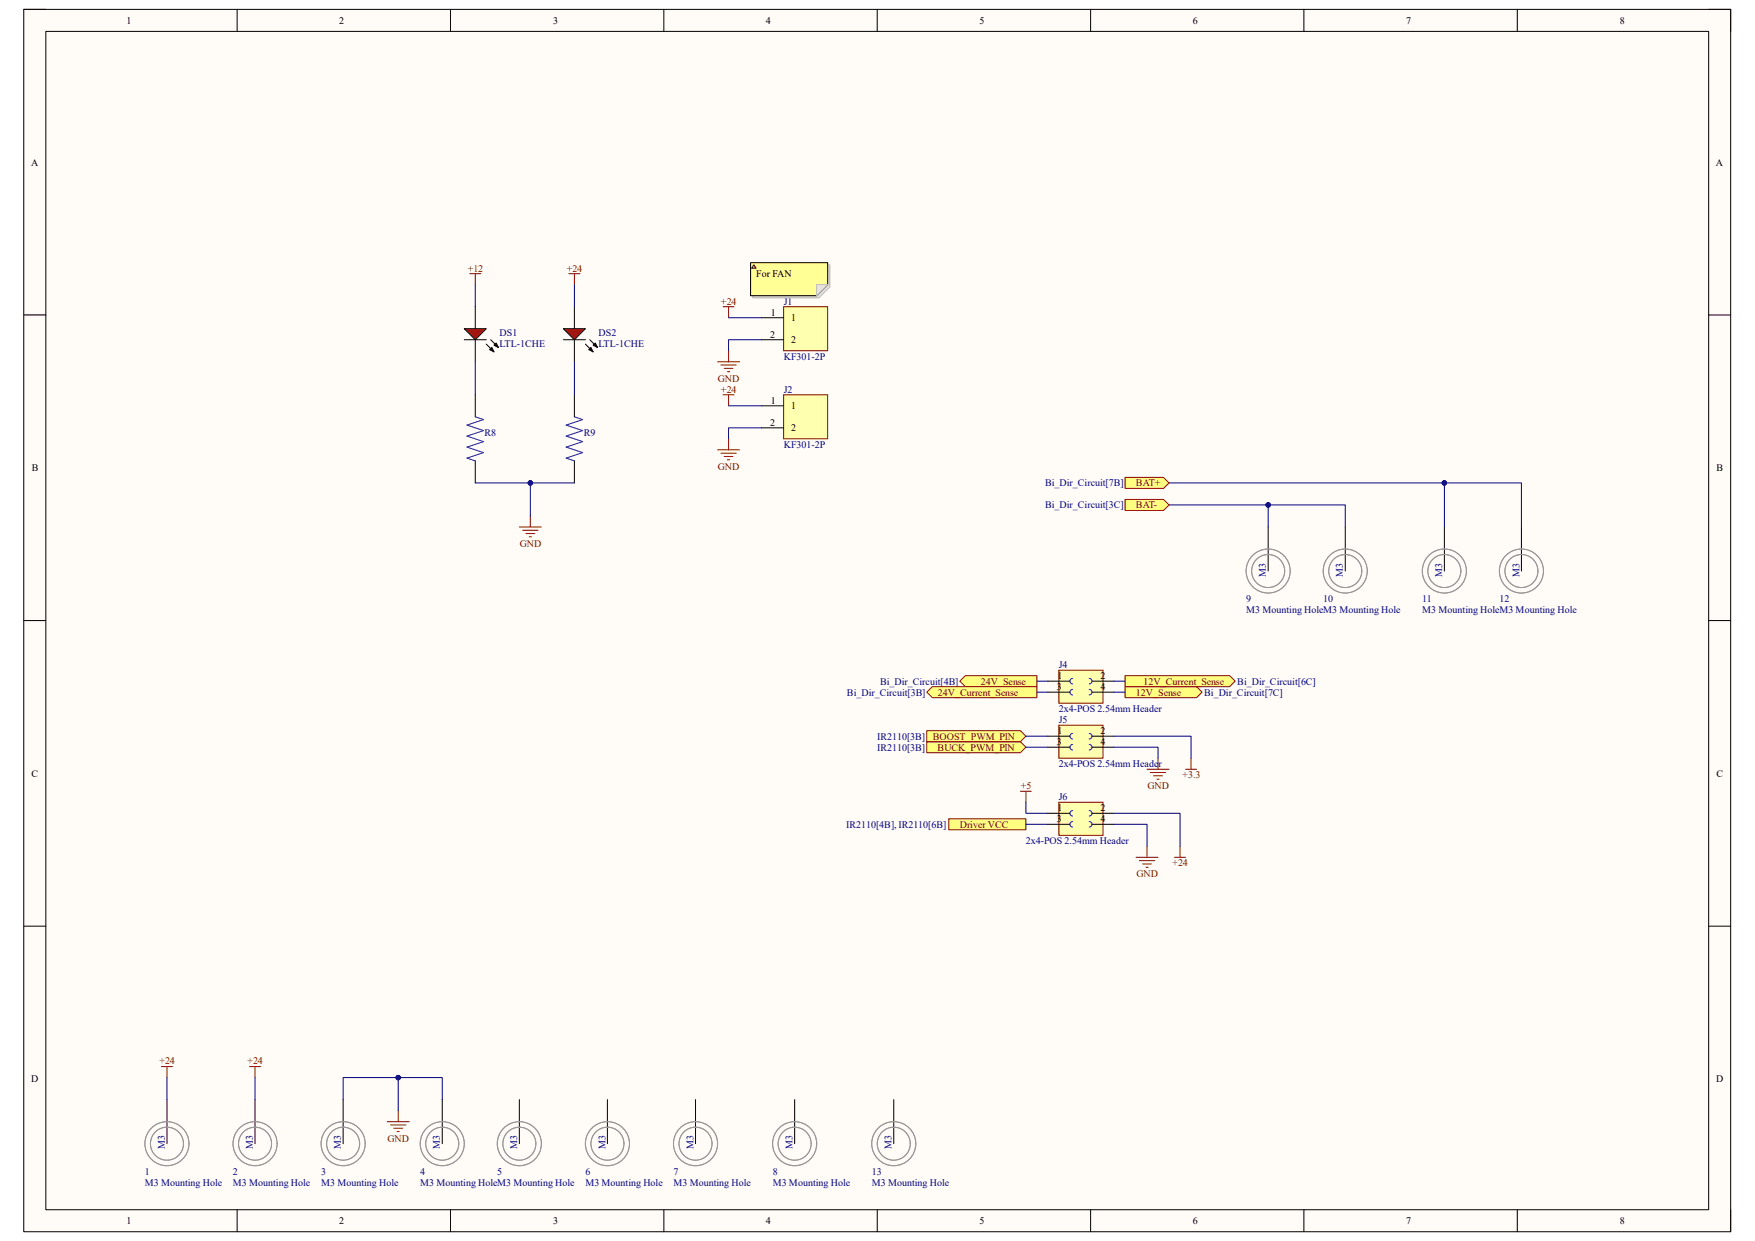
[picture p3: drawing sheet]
<svg xmlns="http://www.w3.org/2000/svg" width="297mm" height="210mm" viewBox="0 0 297 210" stroke-linecap="round" stroke-linejoin="round" font-family="sans-serif">
<path d="M4 1.6h288.9v206.8h-288.9z" fill-rule="evenodd" fill="#fffcf8"/>
<path d="M4 1.6h288.9v206.8h-288.9z" fill="none" stroke="#000" stroke-width=".17"/>
<path d="M7.8 5.3h281.4v199.4h-281.4z" fill-rule="evenodd" fill="#fffcf8"/>
<g fill="none" stroke="#000" stroke-width=".17">
<path d="M4 1.6h3.7M7.8 5.3h281.4v199.4h-281.4zM40.1 1.6v3.7M76.2 1.6v3.7M112.3 1.6v3.7M148.5 1.6v3.7M184.6 1.6v3.7M220.7 1.6v3.7M256.8 1.6v3.7M289.2 1.6h3.7v3.7M4 53.3h3.7M289.2 53.3h3.7"/>
<path d="M4 105h3.8M289.2 105h3.7M4 156.7h3.8M289.2 156.7h3.7M40.1 204.7v3.7M76.2 204.7v3.7M112.4 204.7v3.7M148.5 204.7v3.7M184.6 204.7v3.7M220.7 204.7v3.7M256.8 204.7v3.7M292.9 204.7v3.7"/>
</g>
<path d="M132.6 51.9h7.5v7.5h-7.5z" fill-rule="evenodd" fill="#ffffb0"/>
<path d="M122.4 51.9h1.8M123.3 51.9v1.9M123.3 59.4v1.8M132.6 51.9h7.5v7.5h-7.5zM121.4 61.2h3.8M122 61.8h2.6M122.6 62.3h1.4M123.1 62.9h.4" fill="none" stroke="#800000" stroke-width=".17"/>
<path d="M80.4 51.9v3.7M80.4 57.5v3.7M128.9 53.8h3.7M128.9 57.5h3.7" fill="none" stroke="#000" stroke-width=".17"/>
<path d="M78.6 55.6h3.7l-1.9 1.9z" fill="#f00"/>
<path d="M78.6 55.6h3.7l-1.9 1.9zM78.6 57.5h3.7M82.3 58.2l1.3 1.3M82.9 59.2l.3-.4 .4 .7zM83 57.5l1.3 1.3M83.6 58.4l.4-.3 .3 .7zM97.2 51.9v3.7M97.2 57.5v3.7" fill="none" stroke="#000" stroke-width=".17"/>
<path d="M82.9 59.2l.3-.4 .4 .7zM83.6 58.4l.4-.3 .3 .7z" fill="#000"/>
<path d="M95.3 55.6h3.8l-1.9 1.9z" fill="#f00"/>
<path d="M95.3 55.6h3.8l-1.9 1.9zM95.3 57.5h3.8M99.1 58.2l1.3 1.3M99.6 59.2l.4-.4 .4 .7zM99.8 57.5l1.3 1.3M100.7 58.1l.4 .7-.7-.4zM80.4 66.8v3.7M80.4 78v3.7M97.2 66.8v3.7M97.2 78v3.7" fill="none" stroke="#000" stroke-width=".17"/>
<path d="M99.6 59.2l.4-.4 .4 .7zM100.7 58.1l.4 .7-.7-.4z" fill="#000"/>
<path d="M79.5 46.3h1.9M80.4 46.3v1.9M96.3 46.3h1.8M97.2 46.3v1.9M87.9 89.2h3.7M88.5 89.7h2.6M89 90.3h1.5M89.6 90.9h.3M89.8 87.3v1.9" fill="none" stroke="#800000" stroke-width=".17"/>
<path d="M80.4 70.5l1.4 .5-2.8 .9 2.8 1-2.8 .9 2.8 .9-2.8 1 2.8 .9-2.8 .9 1.4 .5M97.2 70.5l1.4 .5-2.8 .9 2.8 1-2.8 .9 2.8 .9-2.8 1 2.8 .9-2.8 .9 1.4 .5" fill="none" stroke="#00f" stroke-width=".17"/>
<path d="M190.4 80.8h6.5l.9 .9-.9 1h-6.5z" fill-rule="evenodd" fill="#ffff80"/>
<path d="M190.4 80.8h6.5l.9 .9-.9 1h-6.5z" fill="none" stroke="#800000" stroke-width=".17"/>
<path d="M190.4 84.5h6.5l.9 .9-.9 1h-6.5z" fill-rule="evenodd" fill="#ffff80"/>
<path d="M190.4 84.5h6.5l.9 .9-.9 1h-6.5z" fill="none" stroke="#800000" stroke-width=".17"/>
<path d="M28.3 186.1v7.4M43.2 186.1v7.4M58.1 186.1v7.4M74.8 186.1v7.4" fill="none" stroke="#000" stroke-width=".17"/>
<g fill="none" stroke="#999" stroke-width=".17">
<circle cx="28.3" cy="193.5" r="3.7"/>
<circle cx="28.3" cy="193.5" r="2.79"/>
<circle cx="43.2" cy="193.5" r="2.79"/>
<circle cx="43.2" cy="193.5" r="3.7"/>
<circle cx="58.1" cy="193.5" r="3.7"/>
<circle cx="58.1" cy="193.5" r="2.79"/>
<circle cx="74.8" cy="193.5" r="3.7"/>
<circle cx="74.8" cy="193.5" r="2.79"/>
</g>
<path d="M132.6 66.8h7.5v7.5h-7.5z" fill-rule="evenodd" fill="#ffffb0"/>
<g fill="none" stroke="#800000" stroke-width=".17">
<path d="M121.4 76.1h3.8M122 76.7h2.6M122.4 66.8h1.8M122.6 77.2h1.4M123.1 77.8h.4M123.3 66.8v1.9M123.3 74.3v1.8M132.6 66.8h7.5v7.5h-7.5zM27.3 180.5h1.9M28.3 180.5v1.9M42.2 180.5h1.9M43.2 180.5v1.9"/>
<path d="M65.5 189.8h3.8M66.1 190.4h2.6M66.6 190.9h1.5M67.2 191.5h.4M67.4 187.9v1.9"/>
</g>
<path d="M128.9 68.7h3.7M128.9 72.4h3.7M87.9 186.1v7.4M102.8 186.1v7.4M117.7 186.1v7.4M134.5 186.1v7.4" fill="none" stroke="#000" stroke-width=".17"/>
<g fill="none" stroke="#999" stroke-width=".17">
<circle cx="87.9" cy="193.5" r="3.7"/>
<circle cx="87.9" cy="193.5" r="2.79"/>
<circle cx="102.8" cy="193.5" r="2.79"/>
<circle cx="102.8" cy="193.5" r="3.7"/>
<circle cx="117.7" cy="193.5" r="3.7"/>
<circle cx="117.7" cy="193.5" r="2.79"/>
<circle cx="134.5" cy="193.5" r="3.7"/>
<circle cx="134.5" cy="193.5" r="2.79"/>
</g>
<path d="M190.4 116.2h12.1l.9 .9-.9 1h-12.1z" fill-rule="evenodd" fill="#ffff80"/>
<path d="M190.4 116.2h12.1l.9 .9-.9 1h-12.1z" fill="none" stroke="#800000" stroke-width=".17"/>
<path d="M162.4 115.3l1-1h12.1v1.9h-12.1z" fill-rule="evenodd" fill="#ffff80"/>
<path d="M162.4 115.3l1-1h12.1v1.9h-12.1z" fill="none" stroke="#800000" stroke-width=".17"/>
<path d="M190.4 114.3h17.7l.9 1-.9 .9h-17.7z" fill-rule="evenodd" fill="#ffff80"/>
<path d="M190.4 114.3h17.7l.9 1-.9 .9h-17.7z" fill="none" stroke="#800000" stroke-width=".17"/>
<path d="M156.8 117.1l1-.9h17.7v1.9h-17.7z" fill-rule="evenodd" fill="#ffff80"/>
<path d="M156.8 117.1l1-.9h17.7v1.9h-17.7zM194.1 130.2h3.7M194.7 130.7h2.6M195.2 131.3h1.5M195.8 131.9h.4M196 128.3v1.9M200.6 130.2h1.9M201.6 128.3v1.9M198.8 145.1h1.8M199.7 143.2v1.9" fill="none" stroke="#800000" stroke-width=".17"/>
<path d="M156.8 125.5h15.9l.9 .9-.9 1h-15.9z" fill-rule="evenodd" fill="#ffff80"/>
<path d="M156.8 125.5h15.9l.9 .9-.9 1h-15.9z" fill="none" stroke="#800000" stroke-width=".17"/>
<path d="M156.8 123.7h15.9l.9 .9-.9 .9h-15.9z" fill-rule="evenodd" fill="#ffff80"/>
<path d="M156.8 123.7h15.9l.9 .9-.9 .9h-15.9z" fill="none" stroke="#800000" stroke-width=".17"/>
<path d="M179.2 113.4h7.5v5.6h-7.5z" fill-rule="evenodd" fill="#ffffb0"/>
<path d="M179.2 113.4h7.5v5.6h-7.5z" fill="none" stroke="#800000" stroke-width=".17"/>
<path d="M181.5 114.8a.47 .47 0 0 0-.4 .5 .47 .47 0 0 0 .4 .4M181.5 116.7a.47 .47 0 0 0-.4 .4 .47 .47 0 0 0 .4 .5M184.3 114.8a.47 .47 0 0 1 .5 .5 .47 .47 0 0 1-.5 .4M184.3 116.7a.47 .47 0 0 1 .5 .4 .47 .47 0 0 1-.5 .5" fill="none" stroke="#00f" stroke-width=".17"/>
<path d="M177.3 115.3h3.8M177.3 117.1h3.8M184.8 115.3h3.7M184.8 117.1h3.7" fill="none" stroke="#000" stroke-width=".17"/>
<path d="M179.2 122.7h7.5v5.6h-7.5z" fill-rule="evenodd" fill="#ffffb0"/>
<path d="M179.2 122.7h7.5v5.6h-7.5z" fill="none" stroke="#800000" stroke-width=".17"/>
<path d="M181.5 124.1a.47 .47 0 0 0-.4 .5 .47 .47 0 0 0 .4 .5M181.5 126a.47 .47 0 0 0-.4 .4 .47 .47 0 0 0 .4 .5M184.3 124.1a.47 .47 0 0 1 .5 .5 .47 .47 0 0 1-.5 .5M184.3 126a.47 .47 0 0 1 .5 .4 .47 .47 0 0 1-.5 .5" fill="none" stroke="#00f" stroke-width=".17"/>
<path d="M177.3 124.6h3.8M177.3 126.4h3.8M184.8 124.6h3.7M184.8 126.4h3.7" fill="none" stroke="#000" stroke-width=".17"/>
<path d="M179.2 135.8h7.5v5.6h-7.5z" fill-rule="evenodd" fill="#ffffb0"/>
<path d="M179.2 135.8h7.5v5.6h-7.5zM192.3 145.1h3.7M192.8 145.6h2.6M193.4 146.2h1.5M193.9 146.8h.4M194.1 143.2v1.9" fill="none" stroke="#800000" stroke-width=".17"/>
<path d="M181.5 137.2a.47 .47 0 0 0-.4 .4 .47 .47 0 0 0 .4 .5M181.5 139a.47 .47 0 0 0-.4 .5 .47 .47 0 0 0 .4 .5M184.3 137.2a.47 .47 0 0 1 .5 .4 .47 .47 0 0 1-.5 .5M184.3 139a.47 .47 0 0 1 .5 .5 .47 .47 0 0 1-.5 .5" fill="none" stroke="#00f" stroke-width=".17"/>
<path d="M177.3 137.6h3.8M177.3 139.5h3.8M184.8 137.6h3.7M184.8 139.5h3.7" fill="none" stroke="#000" stroke-width=".17"/>
<path d="M80.4 48.2v3.7M97.2 48.2v3.7M123.3 53.8h5.6M128.9 57.5h-5.6v1.9M80.4 61.2v5.6M97.2 61.2v5.6M89.8 81.7v5.6" fill="none" stroke="#000080" stroke-width=".17"/>
<circle cx="89.8" cy="81.7" r=".37" fill="#000080"/>
<g fill="none" stroke="#000080" stroke-width=".17">
<path d="M123.3 68.7h5.6M128.9 72.4h-5.6v1.9M80.4 81.7h16.8"/>
<circle cx="89.8" cy="81.7" r=".37"/>
</g>
<circle cx="89.8" cy="81.7" r=".37" fill="#000080"/>
<g fill="none" stroke="#000080" stroke-width=".17">
<path d="M28.3 182.4v3.7M43.2 182.4v3.7M67.4 182.4h7.4v3.7"/>
<circle cx="89.8" cy="81.7" r=".37"/>
</g>
<circle cx="67.4" cy="182.4" r=".37" fill="#000080"/>
<g fill="none" stroke="#000080" stroke-width=".17">
<path d="M58.1 186.1v-3.7h9.3v5.5"/>
<circle cx="67.4" cy="182.4" r=".37"/>
</g>
<circle cx="67.4" cy="182.4" r=".37" fill="#000080"/>
<g fill="none" stroke="#000080" stroke-width=".17">
<path d="M197.8 81.7h46.6v7.5M175.5 115.3h1.8M175.5 117.1h1.8M188.5 115.3h1.9M188.5 117.1h1.9M173.6 124.6h3.7M173.6 126.4h3.7M188.5 124.6h13.1v3.7M188.5 126.4h7.5v1.9M188.5 137.6h11.2v5.6M188.5 139.5h5.6v3.7"/>
<circle cx="67.4" cy="182.4" r=".37"/>
</g>
<path d="M214.6 89.2v7.4M244.4 89.2v7.4" fill="none" stroke="#000" stroke-width=".17"/>
<g fill="none" stroke="#999" stroke-width=".17">
<circle cx="214.6" cy="96.6" r="3.7"/>
<circle cx="214.6" cy="96.6" r="2.79"/>
<circle cx="244.4" cy="96.6" r="2.79"/>
<circle cx="244.4" cy="96.6" r="3.7"/>
</g>
<circle cx="244.4" cy="81.7" r=".37" fill="#000080"/>
<g fill="none" stroke="#000080" stroke-width=".17">
<path d="M214.6 85.4h13.1v3.8"/>
<circle cx="244.4" cy="81.7" r=".37"/>
</g>
<path d="M227.7 89.2v7.4" fill="none" stroke="#000" stroke-width=".17"/>
<g fill="none" stroke="#999" stroke-width=".17">
<circle cx="227.7" cy="96.6" r="3.7"/>
<circle cx="227.7" cy="96.6" r="2.79"/>
</g>
<circle cx="214.6" cy="85.5" r=".37" fill="#000080"/>
<g fill="none" stroke="#000080" stroke-width=".17">
<path d="M244.4 81.7h13.1v7.5"/>
<circle cx="214.6" cy="85.5" r=".37"/>
</g>
<path d="M257.5 89.2v7.4" fill="none" stroke="#000" stroke-width=".17"/>
<g fill="none" stroke="#999" stroke-width=".17">
<circle cx="257.5" cy="96.6" r="3.7"/>
<circle cx="257.5" cy="96.6" r="2.79"/>
</g>
<circle cx="244.4" cy="81.7" r=".37" fill="#000080"/>
<g fill="none" stroke="#000080" stroke-width=".17">
<path d="M197.8 85.4h16.8v3.8"/>
<circle cx="244.4" cy="81.7" r=".37"/>
</g>
<circle cx="214.6" cy="85.5" r=".37" fill="#000080"/>
<g fill="none" stroke="#000080" stroke-width=".17">
<path d="M173.6 135.8v1.8h3.7"/>
<circle cx="214.6" cy="85.5" r=".37"/>
</g>
<path d="M172.7 133.9h1.9M173.6 133.9v1.9" fill="none" stroke="#800000" stroke-width=".17"/>
<path d="M151.3 186.1v7.4" fill="none" stroke="#000" stroke-width=".17"/>
<g fill="none" stroke="#999" stroke-width=".17">
<circle cx="151.3" cy="193.5" r="3.7"/>
<circle cx="151.3" cy="193.5" r="2.79"/>
</g>
<path d="M160.6 138.6h13v1.8h-13z" fill-rule="evenodd" fill="#ffff80"/>
<path d="M160.6 138.6h13v1.8h-13z" fill="none" stroke="#800000" stroke-width=".17"/>
<path d="M173.6 139.5h3.7" fill="none" stroke="#000080" stroke-width=".17"/>
<path d="M127.4 44.8h13v3.8l-1.8 1.8h-11.2z" fill-rule="evenodd" fill="#e0ddd7"/>
<path d="M127.4 44.8h13v3.8l-1.8 1.8h-11.2z" fill="none" stroke="#bfbdba" stroke-width=".17"/>
<path d="M127 44.4h13.1v3.8l-1.9 1.8h-11.2z" fill-rule="evenodd" fill="#ffff96"/>
<path d="M127 44.4h13.1v3.8l-1.9 1.8h-11.2z" fill="none" stroke="#000" stroke-width=".17"/>
<path d="M138.2 48.2h1.9l-1.9 1.8z" fill="#f2f0d8"/>
<path d="M138.2 48.2h1.9l-1.9 1.8z" fill="none" stroke="#bfbdba" stroke-width=".17"/>
<path d="M127.6 44.8l.4 .6h-.8z" fill="#ffcc78"/>
<path d="M127.6 44.8l.4 .6h-.8z" fill="none" stroke="#300" stroke-width=".17"/>
<g font-size="1.7">
<text x="21.4" y="4">1</text>
<text x="57.4" y="4">2</text>
<text x="93.6" y="4">3</text>
<text x="129.6" y="4">4</text>
<text x="165.8" y="4">5</text>
<text x="201.8" y="4">6</text>
<text x="238" y="4">7</text>
<text x="274.1" y="4">8</text>
<text x="5.3" y="28">A</text>
<text x="290.4" y="28">A</text>
<text x="128" y="46.9">For FAN</text>
<text x="130.5" y="53.4">1</text>
<text x="130.3" y="57.1">2</text>
<text x="133.9" y="54.4">1</text>
<text x="133.9" y="58.1">2</text>
<text x="130.5" y="68.3">1</text>
<text x="133.9" y="69.3">1</text>
<text x="130.3" y="72.1">2</text>
<text x="133.9" y="73">2</text>
<text x="5.4" y="79.8">B</text>
<text x="290.5" y="79.8">B</text>
<text x="178.9" y="116.8">3</text>
<text x="178.9" y="114.9">1</text>
<text x="186.3" y="114.9">2</text>
<text x="186.3" y="116.8">4</text>
<text x="178.9" y="124.2">1</text>
<text x="186.3" y="124.2">2</text>
<text x="5.3" y="131.4">C</text>
<text x="178.9" y="126.1">3</text>
<text x="186.3" y="126.1">4</text>
<text x="290.5" y="131.4">C</text>
<text x="178.9" y="137.3">1</text>
<text x="186.3" y="137.3">2</text>
<text x="178.9" y="139.1">3</text>
<text x="186.3" y="139.1">4</text>
<text x="5.3" y="183.2">D</text>
<text x="290.4" y="183.2">D</text>
<text x="21.4" y="207.2">1</text>
<text x="57.4" y="207.2">2</text>
<text x="93.6" y="207.2">3</text>
<text x="129.6" y="207.2">4</text>
<text x="165.8" y="207.2">5</text>
<text x="201.8" y="207.2">6</text>
<text x="238" y="207.2">7</text>
<text x="274.1" y="207.2">8</text>
</g>
<g font-size="1.7" fill="#800000">
<text x="79.2" y="46">+12</text>
<text x="95.9" y="46">+24</text>
<text x="122" y="51.6">+24</text>
<text x="121.5" y="64.6">GND</text>
<text x="122" y="66.5">+24</text>
<text x="121.5" y="79.5">GND</text>
<text x="192.2" y="82.3">BAT+</text>
<text x="192.2" y="86">BAT-</text>
<text x="88" y="92.5">GND</text>
<text x="158.7" y="117.7">24V_Current_Sense</text>
<text x="166" y="115.9">24V_Sense</text>
<text x="192.2" y="117.7">12V_Sense</text>
<text x="193.5" y="115.9">12V_Current_Sense</text>
<text x="157.9" y="125.2">BOOST_PWM_PIN</text>
<text x="158.7" y="127">BUCK_PWM_PIN</text>
<text x="200.1" y="131.7">+3.3</text>
<text x="172.8" y="133.6">+5</text>
<text x="194.2" y="133.6">GND</text>
<text x="162.4" y="140.1">Driver VCC</text>
<text x="192.3" y="148.5">GND</text>
<text x="198.4" y="146.6">+24</text>
<text x="27" y="180.1">+24</text>
<text x="41.9" y="180.1">+24</text>
<text x="65.6" y="193.2">GND</text>
</g>
<g font-size="1.7" fill="#000080">
<text x="132.6" y="51.6">J1</text>
<text x="84.5" y="56.9">DS1</text>
<text x="84.5" y="58.8">LTL-1CHE</text>
<text x="101.3" y="56.9">DS2</text>
<text x="101.3" y="58.8">LTL-1CHE</text>
<text x="132.6" y="60.9">KF301-2P</text>
<text x="132.6" y="66.5">J2</text>
<text x="82" y="73.7">R8</text>
<text x="98.8" y="73.7">R9</text>
<text x="132.6" y="75.8">KF301-2P</text>
<text x="176.9" y="82.3">Bi_Dir_Circuit[7B]</text>
<text x="176.9" y="86">Bi_Dir_Circuit[3C]</text>
<text x="210.9" y="101.9">9</text>
<text x="214.2" y="97.6" transform="rotate(-90 214.2 97.6)">M3</text>
<text x="223.9" y="101.9">10</text>
<text x="227.3" y="97.6" transform="rotate(-90 227.3 97.6)">M3</text>
<text x="240.7" y="101.9">11</text>
<text x="244" y="97.6" transform="rotate(-90 244 97.6)">M3</text>
<text x="253.7" y="101.9">12</text>
<text x="257.1" y="97.6" transform="rotate(-90 257.1 97.6)">M3</text>
<text x="210.9" y="103.7">M3 Mounting HoleM3 Mounting Hole</text>
<text x="240.7" y="103.7">M3 Mounting HoleM3 Mounting Hole</text>
<text x="179.2" y="113.1">J4</text>
<text x="143.3" y="117.7">Bi_Dir_Circuit[3B]</text>
<text x="148.9" y="115.9">Bi_Dir_Circuit[4B]</text>
<text x="203.8" y="117.7">Bi_Dir_Circuit[7C]</text>
<text x="209.4" y="115.9">Bi_Dir_Circuit[6C]</text>
<text x="148.5" y="125.2">IR2110[3B]</text>
<text x="179.2" y="120.5">2x4-POS 2.54mm Header</text>
<text x="179.2" y="122.4">J5</text>
<text x="148.5" y="127">IR2110[3B]</text>
<text x="179.2" y="129.8">2x4-POS 2.54mm Header</text>
<text x="179.2" y="135.4">J6</text>
<text x="143.2" y="140.1">IR2110[4B], IR2110[6B]</text>
<text x="173.6" y="142.9">2x4-POS 2.54mm Header</text>
<text x="27.9" y="194.5" transform="rotate(-90 27.9 194.5)">M3</text>
<text x="42.8" y="194.5" transform="rotate(-90 42.8 194.5)">M3</text>
<text x="57.7" y="194.5" transform="rotate(-90 57.7 194.5)">M3</text>
<text x="74.5" y="194.5" transform="rotate(-90 74.5 194.5)">M3</text>
<text x="87.5" y="194.5" transform="rotate(-90 87.5 194.5)">M3</text>
<text x="102.4" y="194.5" transform="rotate(-90 102.4 194.5)">M3</text>
<text x="117.3" y="194.5" transform="rotate(-90 117.3 194.5)">M3</text>
<text x="134.1" y="194.5" transform="rotate(-90 134.1 194.5)">M3</text>
<text x="150.9" y="194.5" transform="rotate(-90 150.9 194.5)">M3</text>
<text x="24.5" y="198.8">1</text>
<text x="24.5" y="200.7">M3 Mounting Hole</text>
<text x="39.4" y="198.8">2</text>
<text x="39.4" y="200.7">M3 Mounting Hole</text>
<text x="54.4" y="198.8">3</text>
<text x="54.4" y="200.7">M3 Mounting Hole</text>
<text x="71.1" y="198.8">4</text>
<text x="71.1" y="200.7">M3 Mounting HoleM3 Mounting Hole</text>
<text x="84.2" y="198.8">5</text>
<text x="99.1" y="198.8">6</text>
<text x="99.1" y="200.7">M3 Mounting Hole</text>
<text x="114" y="198.8">7</text>
<text x="114" y="200.7">M3 Mounting Hole</text>
<text x="130.8" y="198.8">8</text>
<text x="130.8" y="200.7">M3 Mounting Hole</text>
<text x="147.5" y="198.8">13</text>
<text x="147.5" y="200.7">M3 Mounting Hole</text>
</g>
</svg>
